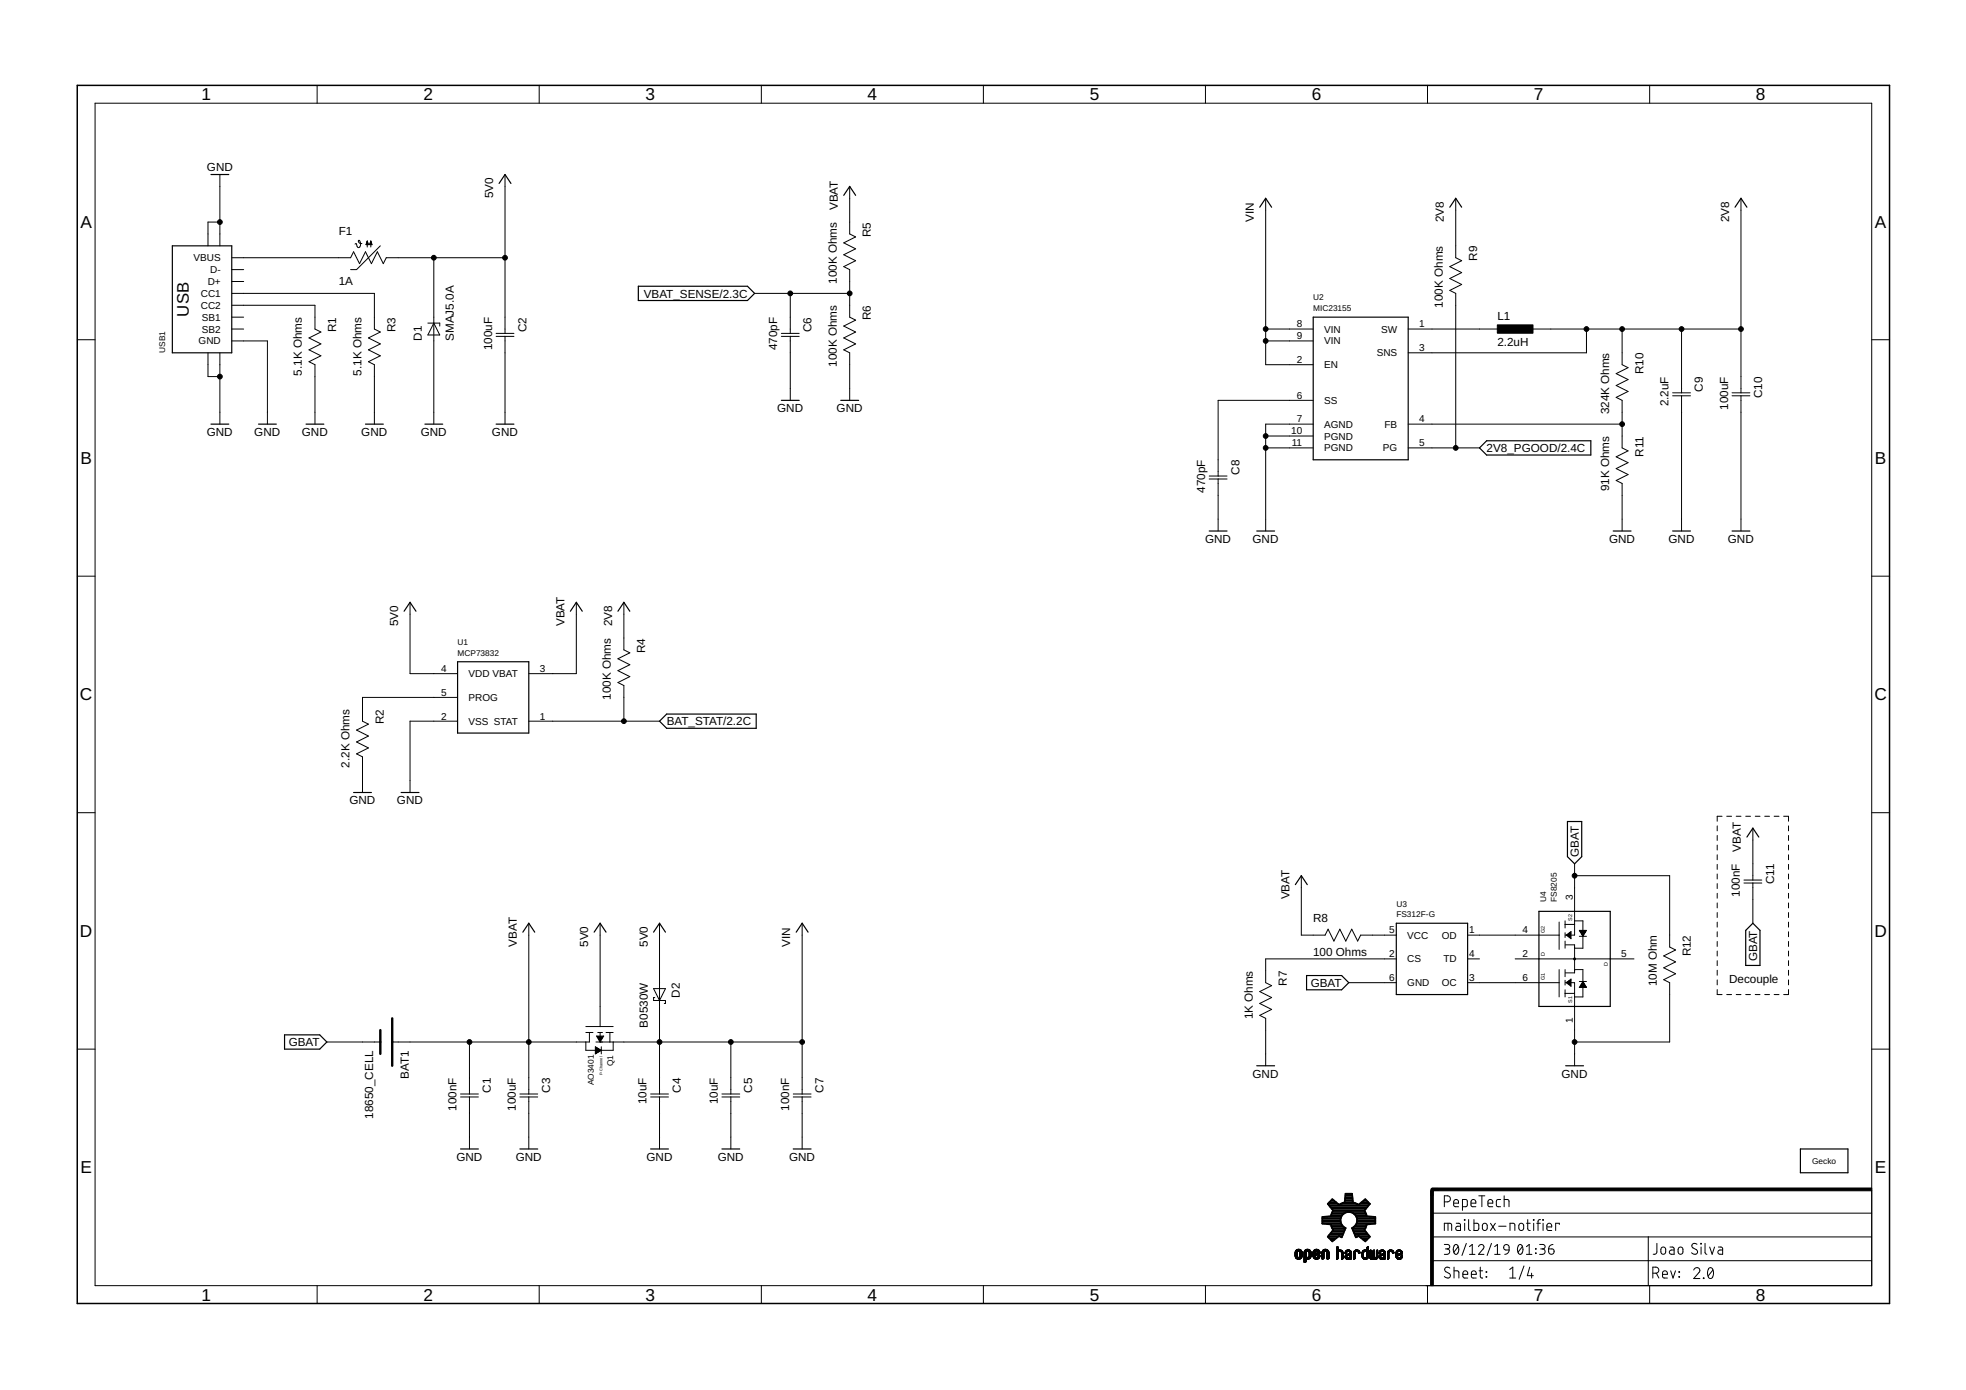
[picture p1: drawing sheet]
<svg xmlns="http://www.w3.org/2000/svg" width="420mm" height="297mm" viewBox="0 0 420 297" stroke-linecap="round" stroke-linejoin="round" font-family="sans-serif">
<g fill="none" stroke="#000" stroke-width=".25">
<path d="M45.1 37.3h3.8M106.7 39.2l1.2-1.9 1.3 1.9M36.8 52.5h12.7v22.9h-12.7zM180.3 41.7l1.3-1.9 1.3 1.9M269.2 44.3l1.3-1.9 1.3 1.9M309.8 44.3l1.3-1.9 1.3 1.9M370.8 44.3l1.3-1.9 1.2 1.9M136.4 61.2h23.3l1.6 1.5-1.6 1.5h-23.3zM280.6 67.8h20.3v30.5h-20.3zM45.1 90.6h3.8M55.2 90.6h3.9M65.4 90.6h3.8"/>
<path d="M78.1 90.6h3.8M90.8 90.6h3.8M106 90.6h3.8M167 85.6h3.8M179.7 85.6h3.8M317.7 94.2h22.3v3h-22.3l-1.5-1.5zM258.4 113.5h3.8M268.6 113.5h3.8M344.8 113.5h3.8M357.5 113.5h3.8M370.2 113.5h3.8M86.4 130.6l1.2-1.9 1.3 1.9"/>
<path d="M121.9 130.6l1.3-1.9 1.2 1.9M132.1 130.6l1.2-1.9 1.3 1.9M97.8 141.4h15.2v15.3h-15.2zM142.5 152.6h19.1v3h-19.1l-1.6-1.5zM75.6 169.4h3.8M85.7 169.4h3.8M335 175.6h3v7.5l-1.5 1.5-1.5-1.5zM373.3 178.9l1.3-1.9 1.3 1.9M111.7 199.2l1.3-1.9 1.3 1.9M127 199.2l1.2-1.9 1.3 1.9M139.7 199.2l1.2-1.9 1.3 1.9M170.2 199.2l1.2-1.9 1.3 1.9"/>
<path d="M276.8 189l1.3-1.9 1.3 1.9M298.4 197.3h15.2v15.2h-15.2zM328.9 194.8h15.2v20.3h-15.2zM374.6 197.3l1.5 1.5v7.5h-3v-7.5zM279.2 208.5h7.5l1.5 1.5-1.5 1.5h-7.5zM60.8 221.1h7.5l1.5 1.6-1.5 1.5h-7.5zM268.6 227.8h3.8M334.6 227.8h3.8M98.4 245.5h3.8M111.1 245.5h3.8M139 245.5h3.9M154.3 245.5h3.8"/>
<path d="M169.5 245.5h3.8M384.8 245.5h10.1v5.1h-10.1z"/>
</g>
<g fill="none" stroke="#000" stroke-width=".21">
<path d="M67.8 18.2v3.9M115.2 18.2v3.9M162.7 18.2v3.9M210.2 18.2v3.9M257.6 18.2v3.9M305.1 18.2v3.9M352.6 18.2v3.9M20.3 22.1h379.7v252.6h-379.7zM47 37.3v15.2M107.9 37.3v33.9M181.6 39.8v10.2l1.3 .6-2.6 1.3 2.6 1.3-2.6 1.2 2.6 1.3-2.6 1.3 1.3 .6v10.2l1.3 .6-2.6 1.3 2.6 1.3-2.6 1.2 2.6 1.3-2.6 1.3 1.3 .6v10.2M47 47.5h-2.6v5"/>
<path d="M49.5 57.6h2.6M49.5 55.1h25.4l.7-1.3 1.2 2.5 1.3-2.5 1.3 2.5 1.2-2.5 1.3 2.5 .6-1.2h25.4M77.3 52a.45 .45 0 0 1-.6 0 .45 .45 0 0 1 .1-.6 1.01 1.01 0 0 1-.2 1.5l-.2-.1-.3-.7-.2 .1M78.2 52.3h.5M78.3 52.1h.4M78.3 52h.4M78.4 51.9h.2M78.4 51.8h.2M78.4 51.6h.1M78.5 51.5h.1M78.5 51.5v1.3M78.5 51.5l.2 .8h-.5z"/>
<path d="M79 52.3h.5M79 52.1h.4M79.1 52h.3M79.1 51.9h.3M79.2 51.8h.1M79.2 51.6h.1M79.2 51.5h.1M79.2 51.5v1.3M79.2 51.5l.3 .8h-.5zM81.3 52.5l-5.1 5.1h-1.3M92.7 55.1v35.5M270.5 42.4v35.5h10.1"/>
<path d="M311.1 42.4v12.7l1.3 .6-2.6 1.3 2.6 1.3-2.6 1.2 2.6 1.3-2.6 1.3 1.3 .6v33M372.1 42.4v41.5M16.5 72.6h3.8M44.4 75.4v5.1h2.6M47 75.4v15.2M49.5 70.3h2.6M49.5 72.9h7.6v17.7M49.5 60.2h2.6M49.5 62.7h30.5v7.6l1.3 .7-2.6 1.2 2.6 1.3-2.6 1.3 2.6 1.2-2.6 1.3 1.3 .6v12.7M49.5 65.2h17.8v5.1l1.3 .7-2.6 1.2 2.6 1.3-2.6 1.3 2.6 1.2-2.6 1.3 1.3 .6v12.7M49.5 67.8h2.6M91.4 69h2.6v.7"/>
<path d="M92.7 69l1.3 2.6h-2.6zM106 71.2h3.8M106 71.9h3.8M107.9 71.9v18.7M161.3 62.7h20.3M167 71.2h3.8M167 71.9h3.8M168.9 62.7v8.5M168.9 71.9v13.7M270.5 70.3h10.1M270.5 72.9h10.1M300.9 70.3h20.4"/>
<path d="M326.3 70.3h45.8M339 70.3v5.1h-38.1M346.7 70.3v7.6l1.2 .7-2.5 1.2 2.5 1.3-2.5 1.3 2.5 1.3-2.5 1.2 1.3 .7v10.1l1.2 .7-2.5 1.2 2.5 1.3-2.5 1.2 2.5 1.3-2.5 1.3 1.3 .6v10.2M359.4 70.3v13.6M400 72.6h3.8M270.5 93.2h10.1M270.5 95.7h10.1M280.6 90.6h-10.1v22.9M280.6 85.6h-20.3v16.1M300.9 90.6h45.8M300.9 95.7h15.3M357.5 83.9h3.8"/>
<path d="M357.5 84.6h3.8M359.4 84.6v28.9M370.2 83.9h3.8M370.2 84.6h3.8M372.1 84.6v28.9M258.4 101.7h3.8M258.4 102.4h3.8M260.3 102.4v11.1M16.5 123.1h3.8M87.6 128.7v15.3h10.2M123.2 128.7v15.3h-10.2M133.3 128.7v10.2l1.3 .6-2.5 1.3 2.5 1.2-2.5 1.3 2.5 1.3-2.5 1.3 1.2 .6v7.6"/>
<path d="M400 123.1h3.8M97.8 154.1h-10.2v15.3M97.8 149h-20.3v5.1l1.2 .6-2.5 1.3 2.5 1.3-2.5 1.3 2.5 1.2-2.5 1.3 1.3 .6v7.7M113 154.1h27.9M16.5 173.7h3.8M367 176.5v1M367 178.5v1.1M368 174.4h-1v1.1M369 174.4h1.1M371.1 174.4h1M373.1 174.4h1M374.6 177v11.1"/>
<path d="M375.1 174.4h1M377.1 174.4h1.1M379.2 174.4h1M381.2 174.4h1v1.1M382.2 176.5v1M382.2 178.5v1.1M400 173.7h3.8M113 197.3v36.5M128.2 197.3v22.1M140.9 197.3v36.5M171.4 197.3v36.5M278.1 187.1v12.7h5.1l.6-1.2 1.3 2.5 1.2-2.5 1.3 2.5 1.3-2.5 1.3 2.5 .6-1.3h7.6"/>
<path d="M313.6 199.8h19.6M333.2 197v5.9M334.5 196.8v1.5M334.5 199.3v1M334.5 197.5h2M334.7 199.8l1-.7v1.5zM334.9 199.7h.1M335 199.7v.2h.1l.1-.2v.4h.2M335.3 199.5l-.1 .1v.4l-.1-.3M335.6 199.3v1.1v-1h-.2v.8h-.1l.1-.8h.3M336.5 187.1h20.3v15.3l1.3 .6-2.5 1.3 2.5 1.2-2.5 1.3 2.5 1.3-2.5 1.3 1.2 .6v12.7h-20.3M336.5 184.6v15.2h-1.9"/>
<path d="M336.5 196.8h1.8v5.8h-1.8M337.5 198.8h1.5l-.7 1.3zM337.7 199l1.1 .1v.1h-.9l.1 .1M337.7 198.9v.1M337.7 198.9h1.2M337.8 199.2h.5v.5M338 199.6l.2 .2M338.2 199.3v.4M338.2 199.8h.1M338.2 199.7l.1 .1M338.4 199.5l.1 .1-.4 .1M338.7 198.9v.4h-.3v.4h-.3l-.1-.5"/>
<path d="M338.9 198.9h-1.3h.3v.4h.7l-.5 .2M367 180.6v1.1M367 182.7v1M367 184.7v1.1M367 186.8v1M367 188.8v1.1M367 190.9v1M367 193v1M367 195v1.1M367 197.1v1M367 199.1v1.1M372.7 188.1h3.8"/>
<path d="M372.7 188.7h3.8M374.6 188.7v8.6M382.2 180.6v1.1M382.2 182.7v1M382.2 184.7v1.1M382.2 186.8v1M382.2 188.8v1.1M382.2 190.9v1M382.2 193v1M382.2 195v1.1M382.2 197.1v1M382.2 199.1v1.1"/>
<path d="M125.2 219.4h5.8M139.7 211.3h2.5l-1.3 2.5zM139.9 213.2h-.2v.6h2.5v.6h-.2M288.2 210h10.2M298.4 204.9h-27.9v5.1l1.3 .6-2.6 1.3 2.6 1.3-2.6 1.2 2.6 1.3-2.6 1.3 1.3 .6v10.2M313.6 204.9h2.6M313.6 210h19.6M323.8 204.9h25.4M333.2 207.2v5.8M334.5 201.1v1.5M334.5 207.2v1.5M334.5 209.5v1"/>
<path d="M334.5 211.5v1.5M334.5 212.3h2M334.6 210h1.9v17.8M334.6 201.9h1.9v6h-1.9M334.7 210l1-.8v1.6zM334.9 209.8h.1M335 209.8v.3h.1l.1-.3v.4h.2M335.3 209.7l-.1 .1v.4l-.1-.3M335.6 209.4v1.1v-1l-.2 .1v.8l-.1-.1 .1-.7h.3M336.5 207.2h1.8v5.8h-1.8M337.5 209.7h1.5M337.5 200.1h1.5"/>
<path d="M338.2 210l.2 .1M338.3 209.7l.7 1.3h-1.5zM338.3 210.7h.4M338.4 210h.1M338.4 210.1v.4h.3M338.4 210l.2 .2M338.4 210.1h-.2v.2M338.5 210.3h-.4l-.1 .2h.7M338.6 210.7l-.2-.6h-.2v.4h-.3v.4M338.7 210.5v.4h.2h-1.2M338.7 210.6h-.9v.2h1M338.8 210.8h.1"/>
<path d="M338.8 210.8l.1 .1M367 211.5v1h1M367 201.2v1M367 203.2v1.1M367 205.3v1.1M367 207.3v1.1M367 209.4v1.1M369 212.5h1.1M371.1 212.5h1M373.1 212.5h1M375.1 212.5h1M377.1 212.5h1.1"/>
<path d="M379.2 212.5h1M382.2 201.2v1M382.2 203.2v1.1M382.2 205.3v1.1M382.2 207.3v1.1M382.2 209.4v1.1M382.2 211.5v1h-1M16.5 224.2h3.8M69.8 222.7h11.5M98.4 233.8h3.8M98.4 234.4h3.8M100.3 222.7v11.1"/>
<path d="M100.3 234.4v11.1M111.1 233.8h3.8M111.1 234.4h3.8M113 234.4v11.1M125.2 222.7v1.8h5.8v-1.8M125.2 220.6h1.5M126 220.6v2.1h-42.2M127.2 223.7l1.3 .8-1.3 .7zM127.4 222.7h44M127.5 221.4h1.5l-.8 1.3zM127.7 220.6h1.1M128.2 220.6v2.1"/>
<path d="M128.5 223.7v1.5M129.5 220.6h1.5M130.3 220.7v2M139 233.8h3.9M139 234.4h3.9M140.9 234.4v11.1M154.3 233.8h3.8M154.3 234.4h3.8M156.2 222.7v11.1M156.2 234.4v11.1M169.5 233.8h3.8M169.5 234.4h3.8"/>
<path d="M171.4 234.4v11.1M400 224.2h3.8M306 259.2h94M308.7 256.8h.6a.65 .65 0 0 0 .7-.6 .65 .65 0 0 0-.7-.7h-.6v2.4M310.7 257.1h1a.55 .55 0 0 0-.4-.8 .55 .55 0 0 0-.6 .5l.1 1 .9 .1M312.5 257.9h.9l.2-.3v-1l-.2-.3h-.9v2.4M314.4 257.1h1a.55 .55 0 0 0-.3-.8 .55 .55 0 0 0-.7 .5l.1 1 .9 .1M316 255.5h1.3M316.7 255.5v2.4M318 257.1h1a.55 .55 0 0 0-.3-.8 .55 .55 0 0 0-.7 .5l.1 1 .9 .1M320.7 256.3h-.7l-.2 .4 .1 1.1 .8 .1M321.5 256.3l.9 .1 .1 1.5"/>
<path d="M321.5 255.5v2.4M67.8 274.7v3.9M115.2 274.7v3.9M162.7 274.7v3.9M210.2 274.7v3.9M257.6 274.7v3.9M276.8 268.4h.4M276.8 268.3h.4M276.8 268.2h.4M276.8 268.1h.4M276.8 268h.4M276.8 267.9h.4"/>
<path d="M276.8 267.8h.4M276.8 267.7h.4M276.8 268.6h.5M276.8 268.5h.4M276.8 267.6h.4M276.8 268.7h1.4M276.8 268.6h.6M276.9 267.4h1.3M276.9 268.8h1.3M276.9 268.7h1.3M276.9 267.3h1.3M276.9 267.3h1.2"/>
<path d="M277 268.8h1.1M277 267.2h1.1M277 268.9h1.1M277 267.2h1M277.1 268.9h.9M277.1 267.1h.9M277.1 269h.8M277.2 267.1h.7M277.2 267.5l-.4 .1M277.2 267.5h-.4M277.3 269h.5M277.3 267h.4"/>
<path d="M277.3 267.4l-.5 .1M277.4 267.4h-.6M277.4 269.1h.3M277.7 267.4h.5M277.8 268.6h.4M277.8 267.5h.4M277.8 268.5h.4M277.8 267.5l.5 .1M277.9 268.4h.4M277.9 268.3h.4M277.9 268.2h.4M277.9 268.1h.4"/>
<path d="M277.9 268h.4M277.9 267.9h.4M277.9 267.8h.4M277.9 267.7h.4M277.9 267.6h.4M278.2 268.6h-.5M278.3 268.5h-.5M278.7 269.6h.4M278.7 269.5h.4M278.7 269.4h.4M278.7 269.3h.4M278.7 269.2h.4"/>
<path d="M278.7 269.1h.4M278.7 268.7h1.4M278.7 268.6h.6M278.7 268.6h.5M278.7 268.5h.5M278.7 268.5h.4M278.7 268.4h.4M278.7 268.3h.4M278.7 268.2h.4M278.7 268.1h.4M278.7 268h.4M278.7 267.9h.4"/>
<path d="M278.7 267.8h.4M278.7 267.7h.4M278.7 267.6h.4M278.7 267.5h.5M278.7 269.8h.1M278.8 267.4h1.3M278.8 267.3h1.3M278.8 267.3h1.2M278.9 267.2h1.1M278.9 269.7l-.2 .1M279 267.1h.9M279.1 269.7h-.4"/>
<path d="M279.1 267.1h.7M279.1 269.6l-.4 .1M279.1 267.5l-.4 .1M279.2 267.4l-.5 .1M279.2 267h.5M279.3 267.4h-.5M279.3 269.1h.3M279.6 268.6h.5M279.6 267.4h.5M279.7 267.4l.4 .1M279.7 269l-1 .1M279.7 268.6h.4"/>
<path d="M279.7 267.5h.4M279.7 267.5l.5 .1M279.8 268.5h.4M279.8 268.4h.4M279.8 267.7h.4M279.8 267.6h.4M279.8 268.3h.4M279.8 268.2h.4M279.8 268.1h.4M279.8 268h.4M279.8 267.9h.4M279.8 267.8h.4"/>
<path d="M279.8 269h-1.1M279.9 268.9l-1.2 .1M280 268.9h-1.3M280 268.8l-1.3 .1M280.1 268.8h-1.4M280.1 268.7l-1.4 .1M280.2 268.5h-.5M280.6 268.5h.5M280.6 268.5h.4M280.6 268.4h.4M280.6 267.9h.4M280.6 267.8h.4"/>
<path d="M280.6 267.6h.4M280.6 268.6h.6M280.6 268.6h.5M280.6 267.5h.5M280.7 267.4h.5M280.7 268.7h1.3M280.7 267.4h1.3M280.7 267.3h1.3M280.7 268.8h1.3M280.8 267.3h1.2M280.8 268.8h1.1M280.8 268.9h1.1"/>
<path d="M280.8 267.2h1.1M280.9 267.2h1M280.9 268.9h.9M280.9 267.1h.9M281 269h.7M281 267.1h.7M281 267.7h-.4M281.1 267.5l-.5 .1M281.1 269h.5M281.1 268.4h-.5M281.1 267.4l-.5 .1M281.1 267h.5"/>
<path d="M281.2 268.3h-.6M281.2 269.1h.3M281.3 267.8h.8M281.3 268.2l-.7 .1M281.4 268.2h-.8M281.5 267.7h.6M281.5 267.4h.5M281.5 268.1l-.9 .1M281.6 267.4l.5 .1M281.6 267.7h.5M281.6 267.5h.5M281.6 268.5h.5"/>
<path d="M281.7 268.5h.4M281.7 267.6h.4M281.7 268.4h.4M281.7 268.3h.4M281.7 268.1h-1.1M281.8 268.3h.3M281.8 268l-1.2 .1M281.9 268.2h.2M281.9 268h-1.3M282 268.2h.1M282 268.6h-.5M282 267.9h-1.4"/>
<path d="M282.1 268.6h-.5M282.1 267.9h-1M282.5 268.9h.4M282.5 268.8h.4M282.5 268.7h.4M282.5 268.6h.4M282.5 268.5h.4M282.5 268.4h.4M282.5 268.3h.4M282.5 268.2h.4M282.5 268.1h.4M282.5 268h.4"/>
<path d="M282.5 267.9h.4M282.5 267.8h.4M282.5 267.7h.4M282.6 269h.1M282.6 267.3h1.3M282.7 267.3h1.2M282.7 267.2h1.1M282.8 267.1h.9M282.9 269h-.4M282.9 267.1h.8M282.9 268.9l-.4 .1M282.9 267.6h-.4"/>
<path d="M283 267.5l-.5 .1M283 267.5h-.4M283 267h.5M283.1 267.4l-.5 .1M283.1 267.4h-.5M283.4 267.4h.6M283.5 267.4l.5 .1M283.5 267.5h.5M283.6 267.5h.4M283.6 268.9h.4M283.6 268.8h.4M283.6 268.7h.4"/>
<path d="M283.6 268.6h.4M283.6 268.5h.4M283.6 268.4h.4M283.6 268.3h.4M283.6 268.2h.4M283.6 268.1h.4M283.6 268h.4M283.6 267.9h.4M283.6 267.8h.4M283.6 267.7h.4M283.6 267.6h.4M283.8 269l-.2 .1"/>
<path d="M283.9 269h-.3M283.9 267.4h-1.3M284 268.9l-.4 .1M285.6 266.6h.3M285.7 269.1h.1M285.7 268.9h.2M285.7 268.8h.2M285.7 268.7h.2M285.7 268.6h.2M285.7 268.5h.2M285.7 268.4h.2M285.7 268.3h.2"/>
<path d="M285.7 268.2h.2M285.7 268.1h.2M285.7 268h.2M285.7 267.9h.2M285.7 267.8h.2M285.7 267.7h.3M285.7 267.5h.4M285.7 267.4h1.2M285.7 267.3h1.2M285.7 267.2l1.1 .1M285.7 267.2h1M285.7 267.1l.3 .1"/>
<path d="M285.7 267.1h.2M285.7 267h.2M285.7 266.9h.2M285.7 266.8h.2M285.7 266.7h.2M285.7 266.6h.2M285.7 266.5h.2M285.8 269l-.2 .1M285.9 269h-.2M286 267.6h-.3M286 267.5l-.3 .1M286 267.2h.6"/>
<path d="M286.2 267.4l-.5 .1M286.3 267.4h-.6M286.3 267.1h.1M286.4 267.4h.5M286.5 267.4l.5 .1M286.6 267.5h.4M286.7 267.6h.3M286.7 267.8h.3M286.7 267.7h.3M286.7 269.1h.2M286.7 268.9h.3M286.7 268.8h.3"/>
<path d="M286.7 268.7h.3M286.7 268.6h.3M286.7 268.5h.3M286.7 268.4h.3M286.7 268.3h.3M286.7 268.2h.3M286.7 268.1h.3M286.7 268h.3M286.7 267.9h.3M286.9 269l-.2 .1M287 269h-.3M287.5 268.7h.3"/>
<path d="M287.5 268.6h.3M287.5 268.5h.3M287.5 267.9h.2M287.5 267.8h.2M287.5 267.7h.2M287.5 268.8h.5M287.5 267.7h.3M287.5 268.8h.8M287.5 267.5h.4M287.5 268.9h.8M287.6 268.9l.8 .1M287.6 267.4h1.1"/>
<path d="M287.7 269h.7M287.7 267.3h.9M287.7 267.8h-.2M287.8 269h.6M287.8 267.2h.7M287.8 268.1h1M287.8 267.6h-.3M287.8 269.1h.5M287.8 268.5h-.3M287.8 268.4h-.3M287.8 267.5l-.3 .1M287.9 267.2h.5"/>
<path d="M287.9 268.1h.9M288 267.4l-.5 .1M288 268.4h-.5M288 268h.8M288.1 269.1h.1M288.1 268.3h-.6M288.1 267.4h-.5M288.1 267.1h.1M288.1 268.8h.2M288.2 267.9h.6M288.2 267.4h.5M288.2 268.2l-.7 .1"/>
<path d="M288.3 267.9h.5M288.3 267.4h.5M288.3 268.2h-.7M288.4 267.5h.4M288.4 267.5l.4 .1M288.5 267.8h.3M288.5 267.6h.3M288.5 268.9h.3M288.5 268.8h.3M288.5 268.7h.3M288.5 268.6h.3M288.5 268.5h.3"/>
<path d="M288.5 268.4h.3M288.5 268.3h.3M288.5 268.2h.3M288.5 267.7h.3M288.5 269.1h.1M288.7 269l-.2 .1M288.8 269h-.3M288.8 268.1l-1.1 .1M289.3 269.1h.1M289.3 268.9h.3M289.3 268.8h.3M289.3 268.7h.3"/>
<path d="M289.3 268.6h.3M289.3 268.5h.3M289.3 268.4h.3M289.3 268.3h.3M289.3 268.2h.3M289.3 268.1h.3M289.3 268h.3M289.3 267.9h.3M289.3 267.8h.3M289.3 267.7h.3M289.3 267.6h.3M289.4 267.4h1.1"/>
<path d="M289.5 269l-.2 .1M289.5 267.3h1M289.5 267.3h.9M289.6 269h-.3M289.6 268.9l-.3 .1M289.6 267.2h.7M289.6 267.7h-.3M289.7 267.5l-.4 .1M289.7 267.2h.6M289.7 267.5h-.4M289.8 267.4l-.5 .1M289.9 267.4h-.5"/>
<path d="M289.9 267.1h.1M290 267.4h.5M290.1 267.4l.5 .1M290.2 267.5h.4M290.3 267.5h.3M290.3 267.6h.3M290.3 267.7h.3M290.4 267.9h.1M290.6 267.8h-.2M290.6 267.7h-.2M291.1 268.4h.3M291.1 268.3h.3"/>
<path d="M291.1 268.2h.3M291.1 268.1h.3M291.1 268h.3M291.1 267.9h.3M291.1 267.8h.3M291.1 268.5h.3M291.1 267.7h.3M291.1 268.6h.3M291.1 268.7h.4M291.1 268.7l.4 .1M291.2 268.8h.5M291.2 268.8h1.1"/>
<path d="M291.2 268.9h1.1M291.3 267.3h1.2M291.3 268.9h.9M291.4 267.2h1.1M291.4 269h.7M291.4 267.6h-.3M291.5 267.5l-.4 .1M291.5 267.2h.6M291.5 269.1h.5M291.5 267.5h-.4M291.6 267.4l-.5 .1M291.7 269.1h.1"/>
<path d="M291.7 267.4h-.5M291.7 267.1h.1M291.8 269.1h.1M291.8 267.4h.7M291.9 268.8h.5M292 267.4h.5M292 268.8h.4M292 267.5h.5M292.1 267.5h.4M292.1 267.6h.4M292.1 268.5h.4M292.1 268.4h.4"/>
<path d="M292.1 268.3h.4M292.1 268.2h.4M292.1 268.1h.4M292.1 268h.4M292.1 267.9h.4M292.1 267.8h.4M292.1 267.7h.4M292.1 267.1h.4M292.1 267h.4M292.1 266.9h.4M292.1 266.8h.4M292.1 266.7h.4"/>
<path d="M292.1 266.6h.4M292.2 267.9h.3M292.2 266.8h.3M292.2 269h-.8M292.2 266.5h.3M292.3 266.5h.2M292.4 268.7h-.3M292.4 268.6h-.3M292.5 268.6h-.4M292.5 267.4h-1.3M292.7 268.6h.3M292.7 268.5h.3"/>
<path d="M292.7 268.4h.3M292.7 268.3h.3M292.7 268.2h.3M292.7 268.1h.3M292.7 268h.3M292.7 267.9h.3M292.7 267.8h.3M292.7 267.7h.3M292.7 267.6h.3M292.7 267.5h.3M292.7 267.4h.3M292.7 267.3h.3"/>
<path d="M292.8 268.8h.4M292.8 268.7h.3M292.8 268.6h.2M292.8 267.2h.2M292.8 268.9h1.6M292.9 269h1.4M292.9 267.2h.1M292.9 269h.6M293 269.1h.5M293.3 269.1h.1M293.3 268.8h.6M293.4 268.8h.4"/>
<path d="M293.4 268.7h.4M293.4 268.6h.3M293.4 268.5h.3M293.4 268.4h.3M293.4 268.3h.3M293.4 268.2h.3M293.4 268.1h.3M293.5 268h.2M293.5 267.9h.2M293.5 267.8h.2M293.5 267.7h.2M293.5 267.6h.2"/>
<path d="M293.5 267.5h.2M293.5 267.4h.2M293.5 267.3h.2M293.5 267.2h.2M293.6 267.2h.1M293.6 269h.6M293.7 269.1h.5M294.1 268.7h.3M294.1 268.6h.3M294.2 268.6h.2M294.2 268.5h.2M294.2 268.4h.2"/>
<path d="M294.2 268.3h.2M294.2 268.2h.2M294.2 268.1h.2M294.2 268h.2M294.2 267.9h.2M294.2 267.8h.2M294.2 267.7h.2M294.2 267.6h.2M294.2 267.5h.2M294.2 267.4h.2M294.2 267.3h.2M294.2 267.2h.2"/>
<path d="M294.3 267.2h.1M294.3 268.9l-1.5 .1M294.4 268.8l-1.6 .1M294.4 268.8h-.4M294.7 268.7h.4M294.7 268.6h.3M294.7 268.5h.3M294.7 268.7l.4 .1M294.7 267.7h.3M294.7 268.8h.5M294.8 268.8h.8M294.8 268.9h.8"/>
<path d="M294.9 268.9h.7M294.9 267.4h1.1M294.9 267.3h1M294.9 269h.7M294.9 267.9h-.2M295 267.3h.8M295 267.8h-.3M295 269h.6M295 268.1h1.1M295 267.6h-.3M295 267.2h.8M295.1 268.5h-.4"/>
<path d="M295.1 269.1h.5M295.1 268.4h-.4M295.1 267.5l-.4 .1M295.1 267.2h.6M295.1 267.5h-.3M295.1 268.1h1M295.2 268.4h-.5M295.2 267.4l-.4 .1M295.3 268h.8M295.3 268.3h-.5M295.3 267.4h-.5M295.4 267.1h.1"/>
<path d="M295.4 268.8h.1M295.4 267.9h.7M295.4 267.4h.6M295.5 268.2l-.7 .1M295.5 267.9h.6M295.6 268.2h-.7M295.6 267.4l.4 .1M295.7 267.5h.3M295.7 267.8h.4M295.7 267.5l.4 .1M295.7 267.6h.4M295.8 267.8h.3"/>
<path d="M295.8 267.7h.3M295.8 269.1h.1M295.8 268.9h.3M295.8 268.8h.3M295.8 268.7h.3M295.8 268.6h.3M295.8 268.5h.3M295.8 268.4h.3M295.8 268.3h.3M295.8 268.2h.3M296 269l-.2 .1M296.1 269h-.3"/>
<path d="M296.1 268.1l-1.2 .1M296.5 269.1h.2M296.5 268.9h.3M296.5 268.8h.3M296.5 268.7h.3M296.5 268.6h.3M296.5 268.5h.3M296.5 268.4h.3M296.5 268.3h.3M296.5 268.2h.3M296.5 268.1h.3M296.5 268h.3"/>
<path d="M296.5 267.9h.3M296.5 267.8h.3M296.6 267.5h.3M296.7 267.4h1.1M296.7 269l-.2 .1M296.7 267.3h1M296.8 267.3h.9M296.8 269h-.3M296.8 267.7h-.3M296.8 267.2h.8M296.9 267.6h-.4M296.9 267.2h.6"/>
<path d="M296.9 267.5h-.3M297 267.4l-.4 .1M297.1 267.4h-.5M297.2 267.1h.1M297.3 267.4h.5M297.4 267.4l.4 .1M297.5 267.5h.3M297.5 267.5l.4 .1M297.6 267.6h.3M297.6 267.7h.3M297.6 267.9h.2M297.8 267.8h-.2"/>
<path d="M297.9 267.8h-.3M298.3 268.6h.4M298.3 268.5h.3M298.3 268.1h1.1M298.3 268h.4M298.3 268h.3M298.3 267.9h.3M298.3 267.8h.3M298.3 267.7h.3M298.3 267.6h.4M298.4 268.7h.3M298.4 268.8h.5"/>
<path d="M298.4 268.7l.4 .1M298.4 268.8h1.2M298.5 267.4h1.1M298.5 267.3h1M298.5 268.9h1M298.6 267.3h.9M298.6 269h.8M298.6 267.2h.8M298.7 268.5h-.4M298.7 267.7h-.4M298.7 269h.6M298.7 268.4h-.4"/>
<path d="M298.7 267.5l-.3 .1M298.7 267.2h.6M298.7 267.5h-.3M298.8 269.1h.5M298.8 268.4h-.5M298.9 267.4l-.5 .1M298.9 268.3h-.6M298.9 267.4h-.5M298.9 267.1h.2M299 269.1h.1M299.1 268.2l-.8 .1M299.1 267.9h.6"/>
<path d="M299.1 267.4h.5M299.1 268.2h-.8M299.2 267.4l.5 .1M299.3 268.8h.3M299.3 267.8h.4M299.3 267.5h.4M299.3 268.1l-1 .1M299.4 268.6h.3M299.4 267.6h.3M299.4 267.7h.3M299.4 268.5h.3M299.4 268.4h.3"/>
<path d="M299.5 268l-.8 .1M299.6 268.9h-1.1M299.6 268.3h.1M299.6 268.8h-.5M299.7 268h-.8M299.7 268.7h-.4M299.7 268.6h-.3M299.7 267.9h-.7M305.1 274.7v3.9M306 269.4h94M306 264.3h94M308.7 263v-1.6l1.4 .1 .1 1.5"/>
<path d="M308.7 265.9h.7a.48 .48 0 0 1 .4 .5 .48 .48 0 0 1-.4 .5h-.5M309.2 266.9a.58 .58 0 0 1 .6 .6 .58 .58 0 0 1-.6 .6h-.5M309.5 261.4v1.6M309.8 271a.58 .58 0 0 0-.8-.1 .58 .58 0 0 0 0 .9l.7 .3a.54 .54 0 0 1 .2 .8 .54 .54 0 0 1-.7 .2l-.5-.3M310.7 271.6l1 .1 .1 1.4M310.7 270.8v2.3M310.9 266.1l.1-.1a.88 .88 0 0 1 .7 1.3v.2a.51 .51 0 0 1-.5 .6 .51 .51 0 0 1-.5-.6l-.1-.8zM311.2 261.4h.7l.2 .2v1.4h-.5a.46 .46 0 0 1-.5-.5 .46 .46 0 0 1 .5-.5h.5M311.6 266.4l-.9 1.2M312.6 272.3h1.1a.54 .54 0 0 0-.4-.7 .54 .54 0 0 0-.7 .5l.2 .9 .9 .1M312.9 260.6l.2 .2zM313 261.4v1.6"/>
<path d="M313.4 265.7l-1 2.6M313.9 260.6v2.1l.3 .3M314 268.1h1.2M314 266.4l.6-.5v2.2M314.5 272.3h1a.54 .54 0 0 0-.4-.7 .54 .54 0 0 0-.6 .5l.1 .9 .9 .1M315 260.6v2.4l.8-.1 .2-.3v-1l-.2-.2h-.8M316 266.4a.58 .58 0 0 1 .8-.4 .58 .58 0 0 1 .2 .9l-1 1.2h1.1M316.1 271.6h.8M316.4 270.8v2.1l.5 .2M317.1 261.5l.3-.1a.92 .92 0 0 1 .2 1.5l-.4 .1a.92 .92 0 0 1-.1-1.5zM317.6 271.8l.1 .1zM317.6 272.8l.1 .1z"/>
<path d="M318.5 261.4l1.1 1.6M318.7 265.7l-.9 2.6M319.4 268.1h1.2M319.4 266.4l.6-.5v2.2M319.6 261.4l-1.1 1.6M320.3 262h1.6M321.5 266.1l.3-.1 .6 .1 .1 1-1-.1-.1-.4zM322.5 267.1l-.3 .7-.6 .3M322.6 273.1h1.3M322.6 271.3l.7-.5v2.3M322.7 263v-1.6l.9 .1 .1 1.5M324.6 266.1l.1-.1a.88 .88 0 0 1 .8 1.3l-.1 .2a.51 .51 0 0 1-.5 .6 .51 .51 0 0 1-.5-.6l-.1-.8z"/>
<path d="M324.7 261.6l.5-.2a.92 .92 0 0 1 .2 1.5l-.4 .1-.3-.2-.1-.4zM325.4 266.4l-1 1.2M325.7 270.5l-1 2.9M326.2 268.1h1.2M326.2 266.4l.6-.5v2.2M326.2 261.4h.8M326.5 260.6v2l.1 .2 .4 .2M326.9 270.8l-.5 1.8h1.3M327.3 272.1v1M327.7 260.6l.1 .2zM327.8 261.4v1.6M328.2 267.8l.1 .1z"/>
<path d="M328.2 266.8l.1 .1zM328.4 261.4h.8M329 265.9h.7a.48 .48 0 0 1 .5 .5 .48 .48 0 0 1-.5 .5h-.4M329.2 260.6l-.5 .3v2.1M329.6 266.9a.58 .58 0 0 1 .6 .6 .58 .58 0 0 1-.6 .6h-.6M329.7 260.6l.1 .2zM329.8 261.4v1.6M330.6 262.2h1a.55 .55 0 0 0-.3-.8 .55 .55 0 0 0-.7 .5l.1 .9 .9 .2M331 266.9h.7a.59 .59 0 0 1 .4 .6 .59 .59 0 0 1-.6 .6 .59 .59 0 0 1-.5-.6zM331.9 265.9l-.7 .3-.2 .7M333.2 261.7v-.3h-.7v1.6M352.3 264.3v10.3"/>
<path d="M352.6 274.7v3.9M353.2 272.1h.7a.65 .65 0 0 0 .6-.7 .65 .65 0 0 0-.6-.6h-.7v2.3M354 272.1l.5 1M354.1 265.7v2l-.2 .2-.6 .1M355.1 266.7l.5-.2a.92 .92 0 0 1 .1 1.5h-.3l-.3-.1-.2-.4zM355.3 272.3h1a.54 .54 0 0 0-.3-.7 .54 .54 0 0 0-.7 .5l.1 .9 .9 .1M356.9 266.5h.6l.3 .2v1.3h-.6a.46 .46 0 0 1-.5-.4 .46 .46 0 0 1 .5-.5h.6M357 271.6l.5 1.5 .6-1.5M358.8 266.7l.4-.2a.92 .92 0 0 1 .2 1.5h-.3l-.4-.3zM358.8 272.8l.1 .1zM358.8 271.8l.1 .1zM362 271.4a.65 .65 0 0 1 .9-.5 .65 .65 0 0 1 .2 1l-1.1 1.3h1.3"/>
<path d="M362.7 265.9a.58 .58 0 0 0-.9-.1 .58 .58 0 0 0 0 .9l.7 .4a.59 .59 0 0 1 .1 .8 .59 .59 0 0 1-.9 0l-.2-.2M363.5 265.7l.1 .1zM363.5 266.5v1.5M364 273.1l.2 .1zM364.4 265.7v2l.1 .2 .3 .1M365.3 271a.66 .66 0 0 1 .7 .1 .66 .66 0 0 1 .2 .7 .99 .99 0 0 1-.8 1.4 1.66 1.66 0 0 1-.1-2.2zM365.4 266.5l.5 1.5 .5-1.5M366.1 271.4l-1.1 1.3M367.2 266.5h.7l.2 .2 .1 1.3h-.6a.46 .46 0 0 1-.5-.4 .46 .46 0 0 1 .5-.5h.6"/>
<circle cx="336.5" cy="204.9" r=".21"/>
</g>
<path d="M83.8 217.6v10.2M81.3 220.1v5.1" fill="none" stroke="#000" stroke-width=".51"/>
<g fill="none" stroke="#000" stroke-width=".3">
<path d="M127.4 223.9v1.1h.1M127.5 225h.1M127.5 223.9v1.1M127.6 224l.1 .2M127.7 221.5v.1M127.7 221.6h1.1M127.7 221.6l.2 .1h.8l-.7 .1 .1 .2M127.8 224.2h.1M127.8 224.2v.6h-.1M127.8 224.2l.1 .5M127.9 224.4h.2v.2M127.9 222h.7"/>
<path d="M128.1 222h-.1h.5l-.4 .2M128.2 224.5h.1M128.2 222.5h.1M128.2 222.2v.3M128.2 224.4l-.1 .1"/>
</g>
<path d="M320 69.4h7.6v1.8h-7.6zM305.7 254.4h.6v20.3h-.6zM306 253.9h94v.6h-94z" fill="#000" stroke="#000" stroke-width=".21"/>
<g fill="none" stroke="#000" stroke-width=".38">
<path d="M283.8 257.3l1.1 1.4-.5 1.2-1.8 .2v1.4M283.8 257.3h2.1M284 257.6h8.5M284.1 256.9h1.4M284.3 258h7.9M284.5 256.6h.6M284.5 259.7h2.3M284.6 259.4h2.6M284.6 258.3h7.3M284.8 259h7M284.9 258.7h6.7M286.5 257.3h3.5"/>
<path d="M286.6 257.2l.8-.3 .2-1.8h1.3l.2 1.8 1.2 .6 1.5-1.2 1 1M286.6 257.2l-.4 .3-1.5-1.2-.9 1M287.4 256.9h1.7M287.4 256.6h1.7M287.4 256.2h1.7M287.5 255.9h1.5M287.5 255.5h1.5M287.5 255.2h1.5M288.1 259a1.78 1.78 0 0 0-1.6 1.5 1.78 1.78 0 0 0 1.1 1.9l-.9 2-.3-.1M288.4 259l.6 .1 .7 .6M289.3 259.4h2.6M289.7 259.7l.3 .8v.6"/>
<path d="M289.7 259.7h2.3M290.6 257.3h2.2M291 256.9h1.4M291.4 256.6h.7M292.8 257.3l-1.2 1.4 .5 1.2 1.8 .2v1.4M282.6 261.5l1.8 .2 .3 .8M282.6 261.5h4M282.6 261.1h3.9M282.6 260.8h3.9M282.6 260.4h3.9M282.9 260.1h3.7M283.8 264.2h2.2"/>
<path d="M284.1 264.6h1.5M284.1 263.9h2.9M284.4 263.5h2.7M284.4 264.9h.8M284.5 261.8h2.3M284.6 262.1h2.5M284.6 263.2h2.7M284.7 262.5l.2 .3M284.7 262.5h2.8M284.9 262.8l-1.1 1.5 .9 1 1.5-1.2 .2 .2M284.9 262.8h2.5M286.4 264.2h.4"/>
<path d="M289 262.5h2.8M289.1 262.8h2.5M289.3 263.2h2.6M289.4 263.5h2.7M289.4 262.1h2.5M289.5 263.9h2.9M289.7 264.2h.4M289.7 261.8h2.4M289.9 260.1h3.7M289.9 261.5h4M290 261.1l-.4 .8-.7 .5 .9 2 .5-.3 1.5 1.2 1-1-1.2-1.5M290 261.1h3.9"/>
<path d="M290 260.4h3.9M290 260.8h3.9M290.5 264.2h2.2M290.9 264.6h1.6M291.4 264.9h.7M293.9 261.5l-1.8 .2-.5 1.1"/>
</g>
<path d="M16.5 18.2h387.3v260.4h-387.3z" fill="none" stroke="#000" stroke-width=".32"/>
<path d="M307.3 254.2h-1.3v1.2" fill="none" stroke="#000" stroke-width=".61"/>
<g fill="#000" stroke="#000" stroke-width=".21">
<circle cx="47" cy="47.5" r=".51"/>
<circle cx="92.7" cy="55.1" r=".51"/>
<circle cx="107.9" cy="55.1" r=".51"/>
<circle cx="168.9" cy="62.7" r=".51"/>
<circle cx="181.6" cy="62.7" r=".51"/>
<circle cx="270.5" cy="72.9" r=".51"/>
<circle cx="270.5" cy="70.3" r=".51"/>
<circle cx="339" cy="70.3" r=".51"/>
<circle cx="346.7" cy="70.3" r=".51"/>
<circle cx="359.4" cy="70.3" r=".51"/>
<circle cx="372.1" cy="70.3" r=".51"/>
<circle cx="47" cy="80.5" r=".51"/>
<circle cx="270.5" cy="95.7" r=".51"/>
<circle cx="270.5" cy="93.2" r=".51"/>
<circle cx="311.1" cy="95.7" r=".51"/>
<circle cx="346.7" cy="90.6" r=".51"/>
<circle cx="133.3" cy="154.1" r=".51"/>
<circle cx="336.5" cy="187.1" r=".51"/>
<circle cx="100.3" cy="222.7" r=".51"/>
<circle cx="113" cy="222.7" r=".51"/>
<circle cx="140.9" cy="222.7" r=".51"/>
<circle cx="156.2" cy="222.7" r=".51"/>
<circle cx="171.4" cy="222.7" r=".51"/>
<circle cx="336.5" cy="222.7" r=".51"/>
</g>
<g font-size="3.7">
<text x="43" y="21.4">1</text>
<text x="90.5" y="21.4">2</text>
<text x="138" y="21.4">3</text>
<text x="185.4" y="21.4">4</text>
<text x="232.9" y="21.4">5</text>
<text x="280.3" y="21.4">6</text>
<text x="327.8" y="21.4">7</text>
<text x="375.3" y="21.4">8</text>
<text x="17.2" y="48.6">A</text>
<text x="400.7" y="48.6">A</text>
<text x="17.2" y="99.2">B</text>
<text x="400.7" y="99.2">B</text>
<text x="17.1" y="149.7">C</text>
<text x="400.6" y="149.7">C</text>
<text x="17.1" y="200.2">D</text>
<text x="400.6" y="200.2">D</text>
<text x="17.2" y="250.8">E</text>
<text x="400.7" y="250.8">E</text>
<text x="43" y="277.9">1</text>
<text x="90.5" y="277.9">2</text>
<text x="138" y="277.9">3</text>
<text x="185.4" y="277.9">4</text>
<text x="232.9" y="277.9">5</text>
<text x="280.3" y="277.9">6</text>
<text x="327.8" y="277.9">7</text>
<text x="375.3" y="277.9">8</text>
</g>
<text font-size="3.6" x="40.4" y="67.6" transform="rotate(-90 40.4 67.6)">USB</text>
<g font-size="2.5">
<text x="44.2" y="36.5">GND</text>
<text x="105.4" y="42.4" transform="rotate(-90 105.4 42.4)">5V0</text>
<text x="179.1" y="44.9" transform="rotate(-90 179.1 44.9)">VBAT</text>
<text x="267.9" y="47.5" transform="rotate(-90 267.9 47.5)">VIN</text>
<text x="308.6" y="47.5" transform="rotate(-90 308.6 47.5)">2V8</text>
<text x="369.5" y="47.5" transform="rotate(-90 369.5 47.5)">2V8</text>
<text x="72.4" y="50.3">F1</text>
<text x="186.1" y="50.7" transform="rotate(-90 186.1 50.7)">R5</text>
<text x="315.7" y="55.7" transform="rotate(-90 315.7 55.7)">R9</text>
<text x="72.4" y="60.9">1A</text>
<text x="137.6" y="63.6">VBAT_SENSE/2.3C</text>
<text x="178.8" y="60.6" transform="rotate(-90 178.8 60.6)">100K Ohms</text>
<text x="308.3" y="65.7" transform="rotate(-90 308.3 65.7)">100K Ohms</text>
<text x="71.9" y="71" transform="rotate(-90 71.9 71)">R1</text>
<text x="84.5" y="71" transform="rotate(-90 84.5 71)">R3</text>
<text x="112.5" y="71" transform="rotate(-90 112.5 71)">C2</text>
<text x="173.4" y="71" transform="rotate(-90 173.4 71)">C6</text>
<text x="186.1" y="68.4" transform="rotate(-90 186.1 68.4)">R6</text>
<text x="320" y="68.4">L1</text>
<text x="90.2" y="72.8" transform="rotate(-90 90.2 72.8)">D1</text>
<text x="97" y="72.8" transform="rotate(-90 97 72.8)">SMAJ5.0A</text>
<text x="105.2" y="74.9" transform="rotate(-90 105.2 74.9)">100uF</text>
<text x="166.1" y="74.9" transform="rotate(-90 166.1 74.9)">470pF</text>
<text x="320" y="74">2.2uH</text>
<text x="64.5" y="80.3" transform="rotate(-90 64.5 80.3)">5.1K Ohms</text>
<text x="77.2" y="80.3" transform="rotate(-90 77.2 80.3)">5.1K Ohms</text>
<text x="178.8" y="78.4" transform="rotate(-90 178.8 78.4)">100K Ohms</text>
<text x="351.2" y="80" transform="rotate(-90 351.2 80)">R10</text>
<text x="363.9" y="83.7" transform="rotate(-90 363.9 83.7)">C9</text>
<text x="166.1" y="88.1">GND</text>
<text x="178.8" y="88.1">GND</text>
<text x="343.9" y="88.6" transform="rotate(-90 343.9 88.6)">324K Ohms</text>
<text x="356.6" y="86.9" transform="rotate(-90 356.6 86.9)">2.2uF</text>
<text x="369.3" y="87.6" transform="rotate(-90 369.3 87.6)">100uF</text>
<text x="376.6" y="85" transform="rotate(-90 376.6 85)">C10</text>
<text x="44.2" y="93.2">GND</text>
<text x="54.4" y="93.2">GND</text>
<text x="64.5" y="93.2">GND</text>
<text x="77.2" y="93.2">GND</text>
<text x="89.9" y="93.2">GND</text>
<text x="105.1" y="93.2">GND</text>
<text x="264.9" y="101.4" transform="rotate(-90 264.9 101.4)">C8</text>
<text x="317.7" y="96.6">2V8_PGOOD/2.4C</text>
<text x="351.2" y="97.6" transform="rotate(-90 351.2 97.6)">R11</text>
<text x="257.6" y="105.3" transform="rotate(-90 257.6 105.3)">470pF</text>
<text x="343.9" y="105" transform="rotate(-90 343.9 105)">91K Ohms</text>
<text x="257.5" y="116">GND</text>
<text x="267.7" y="116">GND</text>
<text x="343.9" y="116">GND</text>
<text x="356.6" y="116">GND</text>
<text x="369.3" y="116">GND</text>
<text x="85.1" y="133.8" transform="rotate(-90 85.1 133.8)">5V0</text>
<text x="120.6" y="133.8" transform="rotate(-90 120.6 133.8)">VBAT</text>
<text x="130.8" y="133.8" transform="rotate(-90 130.8 133.8)">2V8</text>
<text x="137.9" y="139.5" transform="rotate(-90 137.9 139.5)">R4</text>
<text x="130.6" y="149.5" transform="rotate(-90 130.6 149.5)">100K Ohms</text>
<text x="82" y="154.8" transform="rotate(-90 82 154.8)">R2</text>
<text x="142.5" y="155">BAT_STAT/2.2C</text>
<text x="74.7" y="164.1" transform="rotate(-90 74.7 164.1)">2.2K Ohms</text>
<text x="74.7" y="171.9">GND</text>
<text x="84.8" y="171.9">GND</text>
<text x="337.4" y="183.1" transform="rotate(-90 337.4 183.1)">GBAT</text>
<text x="372.1" y="182.1" transform="rotate(-90 372.1 182.1)">VBAT</text>
<text x="371.8" y="191.7" transform="rotate(-90 371.8 191.7)">100nF</text>
<text x="379.2" y="189" transform="rotate(-90 379.2 189)">C11</text>
<text x="275.6" y="192.2" transform="rotate(-90 275.6 192.2)">VBAT</text>
<text x="280.6" y="197.1">R8</text>
<text x="110.5" y="202.4" transform="rotate(-90 110.5 202.4)">VBAT</text>
<text x="125.7" y="202.4" transform="rotate(-90 125.7 202.4)">5V0</text>
<text x="138.4" y="202.4" transform="rotate(-90 138.4 202.4)">5V0</text>
<text x="168.9" y="202.4" transform="rotate(-90 168.9 202.4)">VIN</text>
<text x="280.6" y="204.4">100 Ohms</text>
<text x="361.4" y="204.4" transform="rotate(-90 361.4 204.4)">R12</text>
<text x="369.5" y="210">Decouple</text>
<text x="375.5" y="205.4" transform="rotate(-90 375.5 205.4)">GBAT</text>
<text x="145.3" y="213.2" transform="rotate(-90 145.3 213.2)">D2</text>
<text x="275" y="210.6" transform="rotate(-90 275 210.6)">R7</text>
<text x="280.1" y="210.9">GBAT</text>
<text x="354.1" y="210.8" transform="rotate(-90 354.1 210.8)">10M Ohm</text>
<text x="138.4" y="219.6" transform="rotate(-90 138.4 219.6)">B0530W</text>
<text x="267.7" y="217.9" transform="rotate(-90 267.7 217.9)">1K Ohms</text>
<text x="61.7" y="223.6">GBAT</text>
<text x="87.4" y="230.5" transform="rotate(-90 87.4 230.5)">BAT1</text>
<text x="104.9" y="233.5" transform="rotate(-90 104.9 233.5)">C1</text>
<text x="117.6" y="233.5" transform="rotate(-90 117.6 233.5)">C3</text>
<text x="145.5" y="233.5" transform="rotate(-90 145.5 233.5)">C4</text>
<text x="160.7" y="233.5" transform="rotate(-90 160.7 233.5)">C5</text>
<text x="176" y="233.5" transform="rotate(-90 176 233.5)">C7</text>
<text x="267.7" y="230.3">GND</text>
<text x="333.7" y="230.3">GND</text>
<text x="79.7" y="239" transform="rotate(-90 79.7 239)">18650_CELL</text>
<text x="97.6" y="237.4" transform="rotate(-90 97.6 237.4)">100nF</text>
<text x="110.3" y="237.4" transform="rotate(-90 110.3 237.4)">100uF</text>
<text x="138.2" y="236" transform="rotate(-90 138.2 236)">10uF</text>
<text x="153.4" y="236" transform="rotate(-90 153.4 236)">10uF</text>
<text x="168.7" y="237.4" transform="rotate(-90 168.7 237.4)">100nF</text>
<text x="97.5" y="248.1">GND</text>
<text x="110.2" y="248.1">GND</text>
<text x="138.2" y="248.1">GND</text>
<text x="153.4" y="248.1">GND</text>
<text x="168.6" y="248.1">GND</text>
</g>
<g font-size="2.1">
<text x="41.4" y="55.8">VBUS</text>
<text x="44.9" y="58.4">D-</text>
<text x="42.9" y="63.5">CC1</text>
<text x="42.9" y="66">CC2</text>
<text x="44.4" y="60.9">D+</text>
<text x="43.1" y="68.5">SB1</text>
<text x="43.1" y="71.1">SB2</text>
<text x="277.1" y="70">8</text>
<text x="283" y="71.1">VIN</text>
<text x="295.2" y="71.1">SW</text>
<text x="303.3" y="70">1</text>
<text x="42.4" y="73.6">GND</text>
<text x="277.1" y="77.6">2</text>
<text x="277.1" y="72.5">9</text>
<text x="283" y="73.6">VIN</text>
<text x="294.2" y="76.2">SNS</text>
<text x="303.3" y="75">3</text>
<text x="283" y="78.7">EN</text>
<text x="277.1" y="85.2">6</text>
<text x="283" y="86.3">SS</text>
<text x="275.9" y="92.8">10</text>
<text x="276.1" y="95.4">11</text>
<text x="277.1" y="90.3">7</text>
<text x="283" y="91.4">AGND</text>
<text x="283" y="93.9">PGND</text>
<text x="295.9" y="91.4">FB</text>
<text x="303.3" y="95.4">5</text>
<text x="303.3" y="90.3">4</text>
<text x="283" y="96.5">PGND</text>
<text x="295.5" y="96.5">PG</text>
<text x="94.3" y="143.6">4</text>
<text x="115.4" y="143.6">3</text>
<text x="94.3" y="148.7">5</text>
<text x="100.1" y="149.8">PROG</text>
<text x="100.1" y="144.7">VDD VBAT</text>
<text x="94.3" y="153.8">2</text>
<text x="100.1" y="154.9">VSS STAT</text>
<text x="115.4" y="153.8">1</text>
<text x="336.2" y="192.4" transform="rotate(-90 336.2 192.4)">3</text>
<text x="296.9" y="199.5">5</text>
<text x="300.8" y="200.6">VCC</text>
<text x="308.1" y="200.6">OD</text>
<text x="314" y="199.5">1</text>
<text x="325.4" y="199.5">4</text>
<text x="296.9" y="204.6">2</text>
<text x="296.9" y="209.6">6</text>
<text x="300.8" y="205.7">CS</text>
<text x="308.5" y="205.7">TD</text>
<text x="314" y="209.6">3</text>
<text x="314" y="204.6">4</text>
<text x="325.4" y="204.6">2</text>
<text x="325.4" y="209.6">6</text>
<text x="346.5" y="204.6">5</text>
<text x="300.8" y="210.7">GND</text>
<text x="308.1" y="210.7">OC</text>
<text x="336.2" y="218.6" transform="rotate(-90 336.2 218.6)">1</text>
</g>
<g font-size="1.8">
<text x="280.6" y="64.2">U2</text>
<text x="280.6" y="66.5">MIC23155</text>
<text x="35.3" y="75.4" transform="rotate(-90 35.3 75.4)">USB1</text>
<text x="97.8" y="137.9">U1</text>
<text x="97.8" y="140.1">MCP73832</text>
<text x="298.4" y="196">FS312F-G</text>
<text x="298.4" y="193.7">U3</text>
<text x="330.4" y="192.7" transform="rotate(-90 330.4 192.7)">U4</text>
<text x="332.7" y="192.7" transform="rotate(-90 332.7 192.7)">FS8205</text>
<text x="131.1" y="227.8" transform="rotate(-90 131.1 227.8)">Q1</text>
<text x="126.9" y="231.9" transform="rotate(-90 126.9 231.9)">AO3401</text>
<text x="387.3" y="248.7">Gecko</text>
</g>
<g font-size="1.1">
<text x="336" y="196.8" transform="rotate(-90 336 196.8)">S2</text>
<text x="330.2" y="199.3" transform="rotate(-90 330.2 199.3)">G2</text>
<text x="330.2" y="209.5" transform="rotate(-90 330.2 209.5)">G1</text>
<text x="330.2" y="204.4" transform="rotate(-90 330.2 204.4)">D</text>
<text x="343.6" y="206.4" transform="rotate(-90 343.6 206.4)">D</text>
<text x="336" y="214.3" transform="rotate(-90 336 214.3)">S1</text>
</g>
<text font-size=".8" x="128.7" y="229.8" transform="rotate(-90 128.7 229.8)">P-Channel</text>
</svg>
